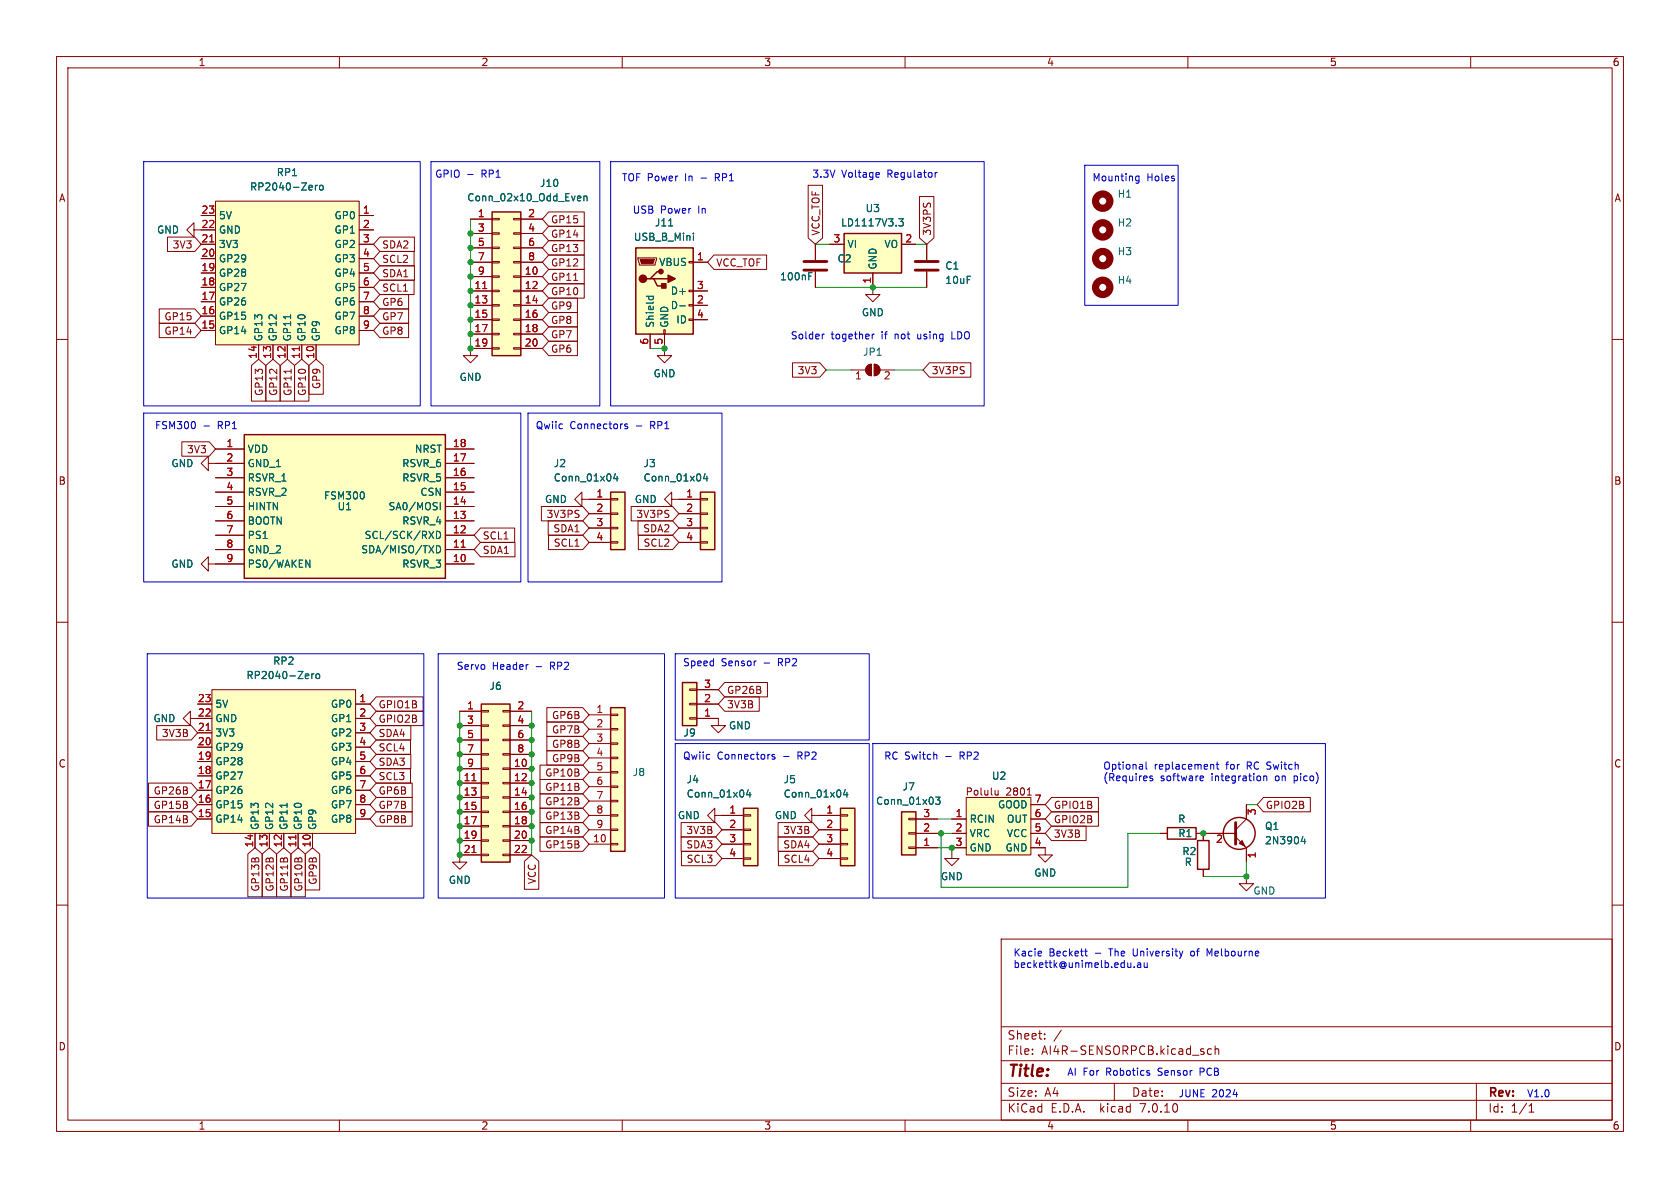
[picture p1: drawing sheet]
<svg xmlns="http://www.w3.org/2000/svg" width="297mm" height="210mm" viewBox="0 0 297 210" stroke-linecap="round" stroke-linejoin="round" font-family="sans-serif">
<g fill="none" stroke="#840000" stroke-width=".18">
<path d="M10 10h277v190h-277zM12 12h273v186h-273zM60 10v2M110 10v2M160 10v2M210 10v2M260 10v2M35.6 38.1h2.5M38.1 35.6h25.4v25.4h-25.4zM63.5 38.1h2.5M83.2 38.7h3.8M87 38.6h1.3v.3h-1.3z"/>
<path d="M90.8 38.6h1.3v.3h-1.3zM92.1 38.7h3.8M97 37.5h6.3v2.5h-6.3l-1.1-1.3zM142.9 32.8h2.5v9.3l-1.3 1.1-1.2-1.1zM162.6 34.7h2.5v7.4l-1.3 1.1-1.2-1.1zM10 60h2M28.2 54.6h6.2l1.2 1.3-1.2 1.3h-6.2zM28.2 57.1h6.2l1.2 1.3-1.2 1.3h-6.2zM29.6 41.9h4.8l1.2 1.3-1.2 1.3h-4.8zM34.3 40.6v-1.2l-1.3 1.2 1.3 1.3v-1.3h3.8M35.6 43.2h2.5M35.6 58.4h2.5"/>
<path d="M35.6 55.9h2.5M35.6 53.3h2.5M35.6 50.8h2.5M35.6 48.3h2.5M35.6 45.7h2.5M63.5 43.2h2.5M63.5 58.4h2.5M63.5 55.9h2.5M63.5 53.3h2.5M63.5 50.8h2.5M63.5 48.3h2.5M63.5 40.6h2.5"/>
<path d="M63.5 45.7h2.5M67.2 41.9h6.1v2.6h-6.1l-1.2-1.3zM67.2 44.4h6v2.6h-6l-1.2-1.3zM67.2 52.1h5v2.5h-5l-1.2-1.3zM67.2 47h6.1v2.5h-6.1l-1.2-1.2zM67.2 49.5h6v2.6h-6l-1.2-1.3zM67.2 57.1h5v2.6h-5l-1.2-1.3zM67.2 54.6h5v2.6h-5l-1.2-1.3zM83.2 46.4h3.8M83.2 54h3.8M83.2 51.4h3.8M83.2 56.5h3.8"/>
<path d="M83.2 48.9h3.8M83.2 59.1h3.8M83.2 41.3h3.8M83.2 43.8h3.8M87 58.9h1.3v.3h-1.3zM87 56.4h1.3v.2h-1.3zM87 53.8h1.3v.3h-1.3zM87 51.3h1.3v.3h-1.3zM87 48.8h1.3v.2h-1.3zM87 46.2h1.3v.3h-1.3zM87 43.7h1.3v.2h-1.3zM87 41.1h1.3v.3h-1.3z"/>
<path d="M90.8 58.9h1.3v.3h-1.3zM90.8 56.4h1.3v.2h-1.3zM90.8 53.8h1.3v.3h-1.3zM90.8 51.3h1.3v.3h-1.3zM90.8 48.8h1.3v.2h-1.3zM90.8 46.2h1.3v.3h-1.3zM90.8 43.7h1.3v.2h-1.3zM90.8 41.1h1.3v.3h-1.3zM92.1 46.4h3.8M92.1 54h3.8M92.1 51.4h3.8M92.1 56.5h3.8"/>
<path d="M92.1 48.9h3.8M92.1 59.1h3.8M92.1 41.3h3.8M92.1 43.8h3.8M97 55.2h5.1v2.6h-5.1l-1.1-1.3zM97 47.6h6.3v2.6h-6.3l-1.1-1.3zM97 50.2h6.3v2.5h-6.3l-1.1-1.3zM97 52.7h5.1v2.5h-5.1l-1.1-1.2zM97 57.8h5.1v2.5h-5.1l-1.1-1.2zM97 45.1h6.3v2.5h-6.3l-1.1-1.2zM97 40h6.3v2.5h-6.3l-1.1-1.2zM97 42.5h6.3v2.6h-6.3l-1.1-1.3z"/>
<path d="M101.4 49.6h.7M112.8 45.6h3.3v.2l-.3 1.1h-2.8zM114.9 59.1v2.5M117.3 58.3h.3v.8h-.3zM117.5 59.1v3.8h1.2l-1.2 1.2-1.3-1.2h1.3M121.8 56.4h.8v.2h-.8zM121.8 53.8h.8v.3h-.8zM121.8 51.3h.8v.3h-.8zM121.8 46.2h.8v.3h-.8zM122.6 46.4h2.5M122.6 54h2.5M122.6 51.4h2.5"/>
<path d="M122.6 56.5h2.5M126.2 45.1h9.3v2.5h-9.3l-1.1-1.2zM144.1 43.2v2.8M144.1 48v2.8M146.7 43.2h2.5M154.3 48.3v3.8h1.3l-1.3 1.2-1.3-1.2h1.3M159.4 43.2h2.5M163.8 43.2v2.8M163.8 48v2.8M285 60h2M32.1 78.1h4.9l1.1 1.3-1.1 1.2h-4.9zM38.1 79.4h5.1"/>
<path d="M44.4 64.6l1.3-1.1 1.3 1.1v6.3h-2.6zM45.7 61v2.5M47 64.6l1.3-1.1 1.2 1.1v6.3h-2.5zM48.3 61v2.5M49.5 64.6l1.3-1.1 1.3 1.1v6.3h-2.6zM50.8 61v2.5M51.5 65.3v.7M52.1 64.6l1.2-1.1 1.3 1.1v6.3h-2.5zM53.3 61v2.5M54.6 64.6l1.3-1.1 1.3 1.1v5.1h-2.6zM55.9 61v2.5M78.7 79.4h5.1"/>
<path d="M87 61.5h1.3v.2h-1.3zM87 61.6h-3.8v1.3h1.3l-1.3 1.2-1.3-1.2h1.3M90.8 61.5h1.3v.2h-1.3zM92.1 61.6h3.8M97 60.3h5.1v2.6h-5.1l-1.1-1.3zM140.1 64.1h4.8l1.1 1.3-1.1 1.3h-4.8zM150.5 65.4h2.5M153.4 64.7l.7-.3v2a1.02 1.02 0 0 1-1-.6 1.02 1.02 0 0 1 .3-1.1zM154.6 64.4a1.02 1.02 0 0 1 1 1 1.02 1.02 0 0 1-1 1zM155.6 65.4h2.5M164.3 64.1h7.3v2.6h-7.3l-1.1-1.3zM36.8 81.9v-1.3l-1.2 1.3 1.2 1.3v-1.3h6.4"/>
<path d="M36.8 99.7v-1.3l-1.2 1.3 1.2 1.3v-1.3h6.4M38.1 97.2h5.1M38.1 94.6h5.1M38.1 92.1h5.1M38.1 89.5h5.1M38.1 87h5.1M38.1 84.5h5.1M78.7 99.7h5.1M78.7 97.2h5.1M78.7 94.6h5.1M78.7 92.1h5.1M78.7 89.5h5.1"/>
<path d="M78.7 87h5.1M78.7 84.5h5.1M78.7 81.9h5.1M84.9 95.9h6.1v2.5h-6.1l-1.1-1.2zM84.9 93.3h6.1v2.6h-6.1l-1.1-1.3zM95.7 89.5h7.3l1.1 1.3-1.1 1.3h-7.3zM96.9 92.1h6.1l1.1 1.2-1.1 1.3h-6.1zM97 94.6h6l1.1 1.3-1.1 1.3h-6zM102.9 88.3v-1.3l-1.3 1.3 1.3 1.2v-1.2h5M104.1 90.8h3.8M104.1 93.3h3.8M104.1 95.9h3.8"/>
<path d="M107.9 95.8h1.3v.2h-1.3zM107.9 93.2h1.3v.3h-1.3zM107.9 90.7h1.3v.2h-1.3zM107.9 88.1h1.3v.3h-1.3zM111.6 89.5h7.3l1.1 1.3-1.1 1.3h-7.3zM112.8 92.1h6.1l1.1 1.2-1.1 1.3h-6.1zM112.9 94.6h6l1.1 1.3-1.1 1.3h-6zM118.7 88.3v-1.3l-1.2 1.3 1.2 1.2v-1.2h5.1M120 90.8h3.8M120 93.3h3.8M120 95.9h3.8M123.8 95.8h1.3v.2h-1.3z"/>
<path d="M123.8 93.2h1.3v.3h-1.3zM123.8 90.7h1.3v.2h-1.3zM123.8 88.1h1.3v.3h-1.3zM10 110h2M285 110h2M26.3 138.4h7.5l1.1 1.3-1.1 1.3h-7.5zM27.7 128.3h6.1l1.1 1.2-1.1 1.3h-6.1zM33.7 127v-1.3l-1.3 1.3 1.3 1.3v-1.3h3.8M34.9 124.5h2.6M34.9 139.7h2.6M34.9 137.2h2.6M34.9 134.6h2.6"/>
<path d="M34.9 132.1h2.6M34.9 129.5h2.6M37.5 121.9h25.4v25.4h-25.4zM62.9 124.5h2.5M62.9 139.7h2.5M62.9 137.2h2.5M62.9 134.6h2.5M62.9 127h2.5M62.9 132.1h2.5M62.9 129.5h2.5M66.5 135.9h6.1v2.5h-6.1l-1.1-1.2zM66.5 128.3h6.1v2.5h-6.1l-1.1-1.3z"/>
<path d="M66.5 133.3h6.1v2.6h-6.1l-1.1-1.3zM66.5 130.8h6.1v2.6h-6.1l-1.1-1.3zM66.5 125.7h8.3v2.6h-8.3l-1.1-1.3zM66.5 123.2h8.3v2.5h-8.3l-1.1-1.2zM66.5 138.4h6.4v2.6h-6.4l-1.1-1.3zM81.3 125.7h3.8M81.3 135.9h3.8M81.3 138.4h3.8M81.3 128.3h3.8M81.3 130.8h3.8M81.3 133.4h3.8M85.1 138.3h1.3v.3h-1.3z"/>
<path d="M85.1 135.8h1.3v.2h-1.3zM85.1 133.2h1.3v.3h-1.3zM85.1 130.7h1.3v.2h-1.3zM85.1 128.1h1.3v.3h-1.3zM85.1 125.6h1.3v.3h-1.3zM88.9 138.3h1.3v.3h-1.3zM88.9 135.8h1.3v.2h-1.3zM88.9 133.2h1.3v.3h-1.3zM88.9 130.7h1.3v.2h-1.3zM88.9 128.1h1.3v.3h-1.3zM88.9 125.6h1.3v.3h-1.3zM90.2 125.7h3.8"/>
<path d="M90.2 135.9h3.8M90.2 138.4h3.8M90.2 128.3h3.8M90.2 130.8h3.8M90.2 133.4h3.8M95.5 137.8h7.5l1.1 1.3-1.1 1.2h-7.5zM95.5 135.3h7.5l1.1 1.2-1.1 1.3h-7.5zM96.7 127.6h6.3l1.1 1.3-1.1 1.3h-6.3zM96.7 125.1h6.3l1.1 1.3-1.1 1.2h-6.3zM96.7 130.2h6.3l1.1 1.2-1.1 1.3h-6.3zM96.7 132.7h6.3l1.1 1.3-1.1 1.3h-6.3zM104.1 126.4h3.8"/>
<path d="M104.1 128.9h3.8M104.1 131.4h3.8M104.1 134h3.8M104.1 136.5h3.8M104.1 139.1h3.8M107.9 138.9h1.3v.3h-1.3zM107.9 136.4h1.3v.3h-1.3zM107.9 133.9h1.3v.2h-1.3zM107.9 131.3h1.3v.3h-1.3zM107.9 128.8h1.3v.2h-1.3zM107.9 126.2h1.3v.3h-1.3zM121.9 121.8h1.3v.2h-1.3z"/>
<path d="M121.9 124.3h1.3v.3h-1.3zM121.9 126.9h1.3v.2h-1.3zM123.2 127h3.8v1.3h1.3l-1.3 1.2-1.3-1.2h1.3M123.2 124.5h3.8M123.2 121.9h3.8M128.1 120.6h7.6v2.6h-7.6l-1.1-1.3zM128.1 123.2h6.1v2.5h-6.1l-1.1-1.2zM175.9 139.7l.1 .8 .3 .1 .2-.2M176.5 139.7v.9M181.6 139.6l.4-.3v1.3M10 160h2M26.3 141h7.5l1.1 1.2-1.1 1.3h-7.5z"/>
<path d="M26.3 143.5h7.5l1.1 1.3-1.1 1.3h-7.5zM34.9 144.8h2.6M34.9 142.2h2.6M43.8 151l1.3-1.1 1.3 1.1v7.5h-2.6zM45.1 147.3v2.6M46.4 151l1.2-1.1 1.3 1.1v7.5h-2.5zM47.6 147.3v2.6M48.9 151l1.3-1.1 1.2 1.1v7.5h-2.5zM50.2 147.3v2.6M51.4 151l1.3-1.1 1.3 1.1v7.5h-2.6zM52.7 147.3v2.6M54 151l1.2-1.1 1.3 1.1v6.3h-2.5z"/>
<path d="M55.2 147.3v2.6M62.9 144.8h2.5M62.9 142.2h2.5M66.5 141h6.4v2.5h-6.4l-1.1-1.3zM66.5 143.5h6.4v2.6h-6.4l-1.1-1.3zM81.3 141h3.8M81.3 143.5h3.8M81.3 146.1h3.8M81.3 148.6h3.8M85.1 151h1.3v.3h-1.3zM85.1 148.5h1.3v.2h-1.3zM85.1 145.9h1.3v.3h-1.3z"/>
<path d="M85.1 143.4h1.3v.2h-1.3zM85.1 140.8h1.3v.3h-1.3zM85.1 151.1h-3.8v1.3h1.2l-1.2 1.3-1.3-1.3h1.3M88.9 151h1.3v.3h-1.3zM88.9 148.5h1.3v.2h-1.3zM88.9 145.9h1.3v.3h-1.3zM88.9 143.4h1.3v.2h-1.3zM88.9 140.8h1.3v.3h-1.3zM90.2 141h3.8M90.2 143.5h3.8M90.2 146.1h3.8M90.2 148.6h3.8"/>
<path d="M90.2 151.1h3.8M92.7 152.2l1.3-1.1 1.3 1.1v5h-2.6zM95.5 140.3h7.5l1.1 1.3-1.1 1.3h-7.5zM95.5 148h7.5l1.1 1.2-1.1 1.3h-7.5zM95.5 145.4h7.5l1.1 1.3-1.1 1.3h-7.5zM95.5 142.9h7.5l1.1 1.2-1.1 1.3h-7.5zM104.1 149.2h3.8M104.1 141.6h3.8M104.1 144.1h3.8M104.1 146.7h3.8M107.9 149.1h1.3v.3h-1.3zM107.9 146.6h1.3v.2h-1.3z"/>
<path d="M107.9 144h1.3v.3h-1.3zM107.9 141.5h1.3v.2h-1.3zM120.4 145.4h6.1l1.1 1.3-1.1 1.3h-6.1zM120.4 148h6.1l1.1 1.2-1.1 1.3h-6.1zM120.5 150.5h6l1.1 1.3-1.1 1.2h-6zM126.4 144.1v-1.2l-1.3 1.2 1.3 1.3v-1.3h5M127.6 149.2h3.8M127.6 146.7h3.8M127.6 151.8h3.8M131.4 151.6h1.3v.3h-1.3zM131.4 149.1h1.3v.3h-1.3zM131.4 146.6h1.3v.2h-1.3z"/>
<path d="M131.4 144h1.3v.3h-1.3zM137.6 148h6.1l1.1 1.2-1.1 1.3h-6.1zM137.6 145.4h6.1l1.1 1.3-1.1 1.3h-6.1zM137.6 150.5h6.1l1.1 1.3-1.1 1.2h-6.1zM143.5 144.1v-1.2l-1.3 1.2 1.3 1.3v-1.3h5.1M144.8 149.2h3.8M144.8 146.7h3.8M144.8 151.8h3.8M148.6 151.6h1.3v.3h-1.3zM148.6 149.1h1.3v.3h-1.3zM148.6 146.6h1.3v.2h-1.3zM148.6 144h1.3v.3h-1.3z"/>
<path d="M160.7 144.7h1.2v.2h-1.2zM160.7 147.2h1.2v.2h-1.2zM160.7 149.7h1.2v.3h-1.2zM161.9 144.8h3.8M161.9 147.3h3.8M161.9 149.9h3.8M168.3 150.5v1.3h1.2l-1.2 1.2-1.3-1.2h1.3M168.3 144.8h2.5M168.3 147.3h2.5M168.3 149.9h2.5M170.8 141h11.4v10.1h-11.4zM181.6 140.6h.7"/>
<path d="M182.2 149.9h2.6v1.2h1.3l-1.3 1.3-1.3-1.3h1.3M182.2 144.8h2.6M182.2 142.2h2.6M182.2 147.3h2.6M185.9 143.5h8.3v2.6h-8.3l-1.1-1.3zM185.9 141h8.3v2.5h-8.3l-1.1-1.3zM185.9 146h6.1v2.6h-6.1l-1.1-1.3zM205.1 147.3h1.3M211.5 147.3h6.9M212.7 147.3v1.3M212.7 153.7v1.2M218.4 148l1.9 1.9v2.5"/>
<path d="M220.3 154.9v1.3h1.3l-1.3 1.3-1.2-1.3h1.2M220.3 142.2v2.6l-1.9 1.9M223.4 141h8.3v2.5h-8.3l-1.2-1.3zM285 160h2M177 166h108v32h-108zM60 198v2M110 198v2M160 198v2M177 194.5h108M177 191.5h108M177 187.5h108M177 181.5h108"/>
<path d="M182.5 186.3v.1M182.5 185.5v.1M184.7 183.6v.1M184.7 182.8v.1M187.6 182.1l-1.3 2M197 191.5v3M210 198v2M214.2 185.5l-.5-.1-.2 .3v.4l.1 .2h.6M214.8 185.5l.2-.1 .4 .1 .1 .9M214.8 184.9v1.5M260 198v2M261 191.5v6.5"/>
<path d="M270.3 196.6h.9M270.3 195.5l.4-.4v1.5"/>
</g>
<g fill="none" stroke="#840000" stroke-width=".25">
<path d="M87 37.5h5.1v25.4h-5.1zM112.4 43.8h10.2v15.3h-10.2zM114.9 49.3h.7l.6 1.2h1.3M115.6 49.3h2.5M116.8 48h-.6l-1.3 1.3h-.6M149.2 41.3h10.2v7h-10.2zM43.2 76.8h35.5v25.4h-35.5zM107.9 87h2.6v10.2h-2.6zM123.8 87h2.6v10.2h-2.6zM85.1 124.5h5.1v27.9h-5.1zM107.9 125.1h2.6v25.4h-2.6zM120.6 120.7h2.6v7.6h-2.6z"/>
<path d="M131.4 142.9h2.6v10.1h-2.6zM148.6 142.9h2.5v10.1h-2.5zM159.4 143.5h2.5v7.6h-2.5zM206.4 146.3h5.1v2h-5.1zM211.7 148.6h2v5.1h-2z"/>
<circle cx="219.1" cy="147.3" r="2.82"/>
</g>
<g fill="#ffffc2" stroke="#ffffc2" stroke-width=".18">
<path d="M123.8 87h2.6v10.2h-2.6z"/>
<path d="M107.9 87h2.6v10.2h-2.6z"/>
<path d="M37.5 121.9h25.4v25.4h-25.4z"/>
<path d="M107.9 125.1h2.6v25.4h-2.6z"/>
<path d="M120.6 120.7h2.6v7.6h-2.6z"/>
<path d="M85.1 124.5h5.1v27.9h-5.1z"/>
<path d="M148.6 142.9h2.5v10.1h-2.5z"/>
<path d="M131.4 142.9h2.6v10.1h-2.6z"/>
<path d="M149.2 41.3h10.2v7h-10.2z"/>
<path d="M159.4 143.5h2.5v7.6h-2.5z"/>
<path d="M170.8 141h11.4v10.1h-11.4z"/>
<path d="M38.1 35.6h25.4v25.4h-25.4z"/>
<path d="M43.2 76.8h35.5v25.4h-35.5z"/>
<path d="M112.4 43.8h10.2v15.3h-10.2z"/>
<path d="M87 37.5h5.1v25.4h-5.1z"/>
</g>
<g fill="none" stroke="#006464" stroke-width=".18">
<path d="M55.8 32.8v.8M56.1 32.8l-.3 .2M56.5 32.9l.2-.1 .4 .1v.5l-.1 .1-.3 .1-.2-.1zM102.3 34.7h.3l.1 .3-.6 .1M102.6 35.4l-.3 .1M103.2 34.8l.2-.1h.3l.1 .8M103.2 34.7v.8M118.2 39.9h.7M158.9 38.7h.8l-.4 .5 .3 .1v.5l-.2 .1h-.4M51.4 55.6v.8M114.2 52.4h1.3M114.7 52.4v.3"/>
<path d="M115.5 52.4v.3M120.2 54.1h.9M122.6 41.2v.1M122.6 41.6v.9M143 48.8h.4M143 48.2h.6M54.1 99l.7 1.3v-1.3M64.3 87.2v.8M77.2 93.9a.64 .64 0 0 1 .7 .7 .64 .64 0 0 1-.7 .6zM77.2 96.5a.64 .64 0 0 1 .7 .6 .64 .64 0 0 1-.7 .6zM77.8 88.8v1.3M108.8 83.7l-.3 .9h.8"/>
<path d="M109.1 84.2v.8M124.7 83.7l-.3 .9h.7M125 84.2v.8M55.1 119.1v.9M55.5 119.1l-.4 .3M55.9 119.2l.2-.1 .4 .1v.5l-.1 .2-.3 .1-.2-.2zM132.3 139.6l-.3 .9h.8M149.4 139.6l-.3 .9h.8M50.7 142v.7M132.6 140.1v.8M149.7 140.1v.8M165.4 140.9h.8l-.4 .5 .3 .1v.6l-.2 .1-.5-.1"/>
<path d="M230.3 147.8l-.3 .9h.8M230.6 148.3v.9"/>
</g>
<path d="M37.1 42.8h.7M85.3 51h.8M52.9 61.3v.7M81.5 96.7h.7M36.4 129.1h.8M83.4 138h.8M52.3 147.6v.7M83.4 150.7h.8" fill="none" stroke="#a90000" stroke-width=".18"/>
<g fill="#840000" stroke="#840000" stroke-width=".18">
<path d="M153.4 64.7l.7-.3v2a1.02 1.02 0 0 1-1-.6 1.02 1.02 0 0 1 .3-1.1z"/>
<path d="M154.6 64.4a1.02 1.02 0 0 1 1 1 1.02 1.02 0 0 1-1 1z"/>
<path d="M219.1 149.1l.5-.5 .5 1z"/>
<path d="M113.2 45.8h2.5l-.3 .8h-2z"/>
</g>
<path d="M142.1 47.8h4.1M142.1 46.2h4.1M161.8 47.8h4.1M161.8 46.2h4.1M218.4 145.4v3.8" fill="none" stroke="#840000" stroke-width=".51"/>
<g fill="none" stroke="#840000" stroke-width="1.3">
<circle cx="194.9" cy="35.6" r="1.27"/>
<circle cx="194.9" cy="40.6" r="1.27"/>
<circle cx="194.9" cy="50.8" r="1.27"/>
<circle cx="194.9" cy="45.7" r="1.27"/>
</g>
<g fill="#840000" stroke="#840000" stroke-width=".25">
<path d="M118.1 48.6l1.3 .7-1.3 .6z"/>
<path d="M117 50.2h.7v.7h-.7z"/>
<circle cx="113.7" cy="49.3" r=".63"/>
<circle cx="116.8" cy="48" r=".38"/>
</g>
<g fill="none" stroke="#0000c2" stroke-width=".18">
<path d="M25.4 28.6h48.9v43.2h-48.9zM76.2 28.6h29.8v43.2h-29.8zM82.7 30.9h.9M107.9 28.6h66.1v43.2h-66.1zM155.3 30.5l.2 .3-.6 .1M155.4 31.3h-.1M165.3 30.5v.8M165.7 30.5l-.4 .2M191.8 29.2h16.5v24.8h-16.5zM200.8 31.9l.2 .1 .4-.1M201.4 31.1v1.1l-.3 .2-.3-.1M201.4 31.2l-.4-.1-.2 .1"/>
<path d="M145.7 59.1l-.3 .1M154.2 59.1v.8M154.6 59.1l-.4 .2M168.3 58.6v1.3h.6M25.4 73h66.7v29.9h-66.7zM34.5 74.8v.7M36.1 75.3h.9M93.3 73h34.3v29.9h-34.3zM110.9 75l-.3-.1-.2 .2 .1 .2 .4 .1v.3h-.5M26 115.6h48.9v43.2h-48.9zM77.5 115.6h40v43.2h-40zM119.4 115.6h34.3v15.2h-34.3z"/>
<path d="M119.4 131.4h34.3v27.4h-34.3zM137 133.4h-.3l-.2 .1v.2l.5 .1v.3h-.5M154.3 131.4h80v27.4h-80zM202.6 134.7v1.1l.2 .2M203.8 137.2h-.3l-.2 .2v.1l.5 .2v.3h-.5M212.3 137.2h.4l.1 .3-.6 .1M212.7 138h-.4M214.2 135.1l.4 .2v.7M215 135.1h.5M215.2 134.7v1.1l.3 .2M223.4 137.3l.2-.1h.3l.1 .8M223.4 137.2v.8"/>
<path d="M183.9 168.1l.2 .3-.6 .2M184.1 168.9l-.2 .1M191.7 168.1h.5M191.9 167.7v1.1l.3 .2M200.5 170.9v.1M201.1 170.3h.5l.1 .7M201.7 170.5l-.5 .1-.1 .1 .1 .3h.5M202.3 170.2v.8h.3l.2-.1M202.8 170.2v.8M210.6 168.2l-.1 .2 .1 .5M213.8 168.6l-.4-.9v1.3M203.1 189.7l.2 .1-.2 .3"/>
<path d="M203.1 189.2l.1 .1M218 193.5h.8"/>
</g>
<g fill="none" stroke="#009600" stroke-width=".18">
<path d="M83.2 38.7v22.9M144.1 43.2h2.6M144.1 50.8h19.7M161.9 43.2h1.9M114.9 61.6h2.6M146 65.4h4.5M158.1 65.4h5.1M81.3 125.7v25.4M94 125.7v25.4M165.7 144.8h2.6M165.7 147.3h2.6M165.7 149.9h2.6v.6"/>
<path d="M166.4 147.3v9.5h33v-9.5h5.7M220.3 142.2h1.9M220.3 152.4v2.5h-7.6"/>
</g>
<g fill="#009600" stroke="#009600" stroke-width=".18">
<circle cx="81.3" cy="151.1" r=".46"/>
<circle cx="81.3" cy="146.1" r=".46"/>
<circle cx="81.3" cy="138.4" r=".46"/>
<circle cx="81.3" cy="141" r=".46"/>
<circle cx="83.2" cy="51.4" r=".46"/>
<circle cx="83.2" cy="54" r=".46"/>
<circle cx="83.2" cy="43.8" r=".46"/>
<circle cx="83.2" cy="41.3" r=".46"/>
<circle cx="117.5" cy="61.6" r=".46"/>
<circle cx="83.2" cy="48.9" r=".46"/>
<circle cx="83.2" cy="46.4" r=".46"/>
<circle cx="220.3" cy="154.9" r=".46"/>
<circle cx="94" cy="143.5" r=".46"/>
<circle cx="94" cy="148.6" r=".46"/>
<circle cx="94" cy="146.1" r=".46"/>
<circle cx="94" cy="138.4" r=".46"/>
<circle cx="168.3" cy="149.9" r=".46"/>
<circle cx="212.7" cy="147.3" r=".46"/>
<circle cx="166.4" cy="147.3" r=".46"/>
<circle cx="154.3" cy="50.8" r=".46"/>
<circle cx="94" cy="133.4" r=".46"/>
<circle cx="94" cy="130.8" r=".46"/>
<circle cx="94" cy="128.3" r=".46"/>
<circle cx="81.3" cy="143.5" r=".46"/>
<circle cx="81.3" cy="148.6" r=".46"/>
<circle cx="81.3" cy="135.9" r=".46"/>
<circle cx="94" cy="141" r=".46"/>
<circle cx="94" cy="135.9" r=".46"/>
<circle cx="81.3" cy="133.4" r=".46"/>
<circle cx="81.3" cy="128.3" r=".46"/>
<circle cx="81.3" cy="130.8" r=".46"/>
<circle cx="83.2" cy="59.1" r=".46"/>
<circle cx="83.2" cy="56.5" r=".46"/>
<circle cx="83.2" cy="61.6" r=".46"/>
</g>
<text font-size="2.8" fill="#840000" x="178" y="190.9">Title:</text>
<g font-size="2.1" fill="#840000">
<text x="178" y="184">Sheet:</text>
<text x="178" y="186.7">File:</text>
<text x="184.1" y="186.7">AI4R-SENSORPCB.kicad_sch</text>
<text x="178" y="196.9">KiCad</text>
<text x="178" y="194.1">Size:</text>
<text x="184.7" y="194.1">A4</text>
<text x="185.7" y="196.9">E.D.A.</text>
<text x="194.6" y="196.9">kicad</text>
<text x="200" y="194.1">Date:</text>
<text x="201.8" y="196.9">7.0.10</text>
<text x="263" y="194.3">Rev:</text>
<text x="263" y="196.9">Id:</text>
<text x="267.1" y="196.9">1/1</text>
</g>
<g font-size="1.8" fill="#840000">
<text x="35" y="11.9">1</text>
<text x="85" y="11.9">2</text>
<text x="135" y="11.9">3</text>
<text x="185" y="11.9">4</text>
<text x="235" y="11.9">5</text>
<text x="285" y="11.9">6</text>
<text x="10.3" y="35.9">A</text>
<text x="285.3" y="35.9">A</text>
<text x="97.3" y="39.7">GP15</text>
<text x="145.1" y="41.8" transform="rotate(-90 145.1 41.8)">VCC_TOF</text>
<text x="164.8" y="41.8" transform="rotate(-90 164.8 41.8)">3V3PS</text>
<text x="30.4" y="44.1">3V3</text>
<text x="67.5" y="44.1">SDA2</text>
<text x="67.5" y="46.7">SCL2</text>
<text x="97.3" y="47.3">GP12</text>
<text x="97.3" y="42.2">GP14</text>
<text x="97.3" y="44.8">GP13</text>
<text x="126.5" y="47.3">VCC_TOF</text>
<text x="67.5" y="49.2">SDA1</text>
<text x="67.5" y="51.8">SCL1</text>
<text x="97.3" y="49.8">GP11</text>
<text x="97.3" y="52.4">GP10</text>
<text x="29" y="56.8">GP15</text>
<text x="29" y="59.4">GP14</text>
<text x="67.5" y="54.3">GP6</text>
<text x="67.5" y="59.4">GP8</text>
<text x="67.5" y="56.8">GP7</text>
<text x="97.3" y="57.5">GP8</text>
<text x="97.3" y="54.9">GP9</text>
<text x="97.3" y="62.5">GP6</text>
<text x="97.3" y="60">GP7</text>
<text x="46.7" y="70.1" transform="rotate(-90 46.7 70.1)">GP13</text>
<text x="49.2" y="70.1" transform="rotate(-90 49.2 70.1)">GP12</text>
<text x="51.8" y="70.1" transform="rotate(-90 51.8 70.1)">GP11</text>
<text x="54.3" y="70.1" transform="rotate(-90 54.3 70.1)">GP10</text>
<text x="56.8" y="68.9" transform="rotate(-90 56.8 68.9)">GP9</text>
<text x="140.9" y="66.4">3V3</text>
<text x="164.6" y="66.4">3V3PS</text>
<text x="33" y="80.3">3V3</text>
<text x="10.3" y="85.9">B</text>
<text x="285.3" y="85.9">B</text>
<text x="85.2" y="95.6">SCL1</text>
<text x="96.5" y="91.8">3V3PS</text>
<text x="97.7" y="94.3">SDA1</text>
<text x="112.4" y="91.8">3V3PS</text>
<text x="113.6" y="94.3">SDA2</text>
<text x="85.2" y="98.1">SDA1</text>
<text x="97.8" y="96.8">SCL1</text>
<text x="113.7" y="96.8">SCL2</text>
<text x="66.8" y="125.4">GPIO1B</text>
<text x="128.4" y="122.9">GP26B</text>
<text x="128.4" y="125.4">3V3B</text>
<text x="28.5" y="130.5">3V3B</text>
<text x="66.8" y="130.5">SDA4</text>
<text x="66.8" y="128">GPIO2B</text>
<text x="97.5" y="129.9">GP7B</text>
<text x="97.5" y="127.3">GP6B</text>
<text x="10.3" y="135.9">C</text>
<text x="66.8" y="135.6">SDA3</text>
<text x="66.8" y="133">SCL4</text>
<text x="96.3" y="137.5">GP10B</text>
<text x="97.5" y="132.4">GP8B</text>
<text x="97.5" y="134.9">GP9B</text>
<text x="285.3" y="135.9">C</text>
<text x="27.1" y="140.7">GP26B</text>
<text x="27.1" y="143.2">GP15B</text>
<text x="66.8" y="138.1">SCL3</text>
<text x="66.8" y="143.2">GP7B</text>
<text x="66.8" y="140.7">GP6B</text>
<text x="96.3" y="142.6">GP12B</text>
<text x="96.3" y="140">GP11B</text>
<text x="170.1" y="140.8">Polulu</text>
<text x="177.3" y="140.8">2801</text>
<text x="186.2" y="143.2">GPIO1B</text>
<text x="223.7" y="143.2">GPIO2B</text>
<text x="27.1" y="145.7">GP14B</text>
<text x="66.8" y="145.7">GP8B</text>
<text x="96.3" y="147.6">GP14B</text>
<text x="96.3" y="145.1">GP13B</text>
<text x="121.2" y="147.6">3V3B</text>
<text x="138.4" y="147.6">3V3B</text>
<text x="186.2" y="145.7">GPIO2B</text>
<text x="186.2" y="148.3">3V3B</text>
<text x="96.3" y="150.2">GP15B</text>
<text x="121.2" y="150.2">SDA3</text>
<text x="121.3" y="152.7">SCL3</text>
<text x="138.4" y="150.2">SDA4</text>
<text x="138.4" y="152.7">SCL4</text>
<text x="46" y="157.7" transform="rotate(-90 46 157.7)">GP13B</text>
<text x="48.6" y="157.7" transform="rotate(-90 48.6 157.7)">GP12B</text>
<text x="51.1" y="157.7" transform="rotate(-90 51.1 157.7)">GP11B</text>
<text x="53.7" y="157.7" transform="rotate(-90 53.7 157.7)">GP10B</text>
<text x="56.2" y="156.5" transform="rotate(-90 56.2 156.5)">GP9B</text>
<text x="94.9" y="156.4" transform="rotate(-90 94.9 156.4)">VCC</text>
<text x="10.3" y="185.9">D</text>
<text x="285.3" y="185.9">D</text>
<text x="35" y="199.9">1</text>
<text x="85" y="199.9">2</text>
<text x="135" y="199.9">3</text>
<text x="185" y="199.9">4</text>
<text x="235" y="199.9">5</text>
<text x="285" y="199.9">6</text>
</g>
<g font-size="1.8" fill="#006464">
<text x="44.1" y="33.9">RP2040-Zero</text>
<text x="48.8" y="31.3">RP1</text>
<text x="82.5" y="35.8">Conn_02x10_Odd_Even</text>
<text x="95.4" y="33.2">J10</text>
<text x="197.5" y="35.2">H1</text>
<text x="27.7" y="41.5">GND</text>
<text x="38.6" y="41.5">GND</text>
<text x="38.6" y="39">5V</text>
<text x="59" y="39">GP0</text>
<text x="59" y="41.5">GP1</text>
<text x="115.7" y="40.2">J11</text>
<text x="148.6" y="40.2">LD1117V3.3</text>
<text x="152.9" y="37.7">U3</text>
<text x="197.5" y="40.2">H2</text>
<text x="38.6" y="46.6">GP29</text>
<text x="38.6" y="44">3V3</text>
<text x="59" y="44">GP2</text>
<text x="59" y="46.6">GP3</text>
<text x="112" y="42.8">USB_B_Mini</text>
<text x="116.4" y="47.2">VBUS</text>
<text x="148" y="46.6">C2</text>
<text x="149.7" y="44">VI</text>
<text x="155.2" y="47.8" transform="rotate(-90 155.2 47.8)">GND</text>
<text x="156.3" y="44">VO</text>
<text x="167" y="47.9">C1</text>
<text x="197.5" y="45.3">H3</text>
<text x="38.6" y="51.7">GP27</text>
<text x="38.6" y="49.1">GP28</text>
<text x="59" y="49.1">GP4</text>
<text x="59" y="51.7">GP5</text>
<text x="118.5" y="52.3">D+</text>
<text x="137.8" y="49.8">100nF</text>
<text x="167" y="50.4">10uF</text>
<text x="197.5" y="50.4">H4</text>
<text x="38.6" y="59.3">GP14</text>
<text x="38.6" y="56.7">GP15</text>
<text x="38.6" y="54.2">GP26</text>
<text x="59" y="54.2">GP6</text>
<text x="59" y="56.7">GP7</text>
<text x="59" y="59.3">GP8</text>
<text x="115.8" y="58" transform="rotate(-90 115.8 58)">Shield</text>
<text x="118.3" y="58" transform="rotate(-90 118.3 58)">GND</text>
<text x="118.5" y="54.8">D-</text>
<text x="119.5" y="57.4">ID</text>
<text x="152.3" y="56.1">GND</text>
<text x="46.6" y="60.5" transform="rotate(-90 46.6 60.5)">GP13</text>
<text x="49.1" y="60.5" transform="rotate(-90 49.1 60.5)">GP12</text>
<text x="51.7" y="60.5" transform="rotate(-90 51.7 60.5)">GP11</text>
<text x="54.2" y="60.5" transform="rotate(-90 54.2 60.5)">GP10</text>
<text x="56.7" y="60.5" transform="rotate(-90 56.7 60.5)">GP9</text>
<text x="152.5" y="63.1">JP1</text>
<text x="81.1" y="67.5">GND</text>
<text x="115.4" y="66.9">GND</text>
<text x="30.2" y="82.8">GND</text>
<text x="43.7" y="80.2">VDD</text>
<text x="43.7" y="82.8">GND_1</text>
<text x="71" y="82.8">RSVR_6</text>
<text x="73.3" y="80.2">NRST</text>
<text x="97.8" y="82.8">J2</text>
<text x="113.7" y="82.8">J3</text>
<text x="43.7" y="85.3">RSVR_1</text>
<text x="43.7" y="87.9">RSVR_2</text>
<text x="57.2" y="88.5">FSM300</text>
<text x="71" y="85.3">RSVR_5</text>
<text x="74.2" y="87.9">CSN</text>
<text x="96.2" y="89.1">GND</text>
<text x="97.8" y="85.3">Conn_01x04</text>
<text x="112.1" y="89.1">GND</text>
<text x="113.7" y="85.3">Conn_01x04</text>
<text x="43.7" y="90.4">HINTN</text>
<text x="43.7" y="92.9">BOOTN</text>
<text x="43.7" y="95.5">PS1</text>
<text x="59.6" y="90.4">U1</text>
<text x="64.4" y="95.5">SCL/SCK/RXD</text>
<text x="68.6" y="90.4">SA0/MOSI</text>
<text x="71" y="92.9">RSVR_4</text>
<text x="30.2" y="100.6">GND</text>
<text x="43.7" y="98">GND_2</text>
<text x="43.7" y="100.6">PS0/WAKEN</text>
<text x="63.8" y="98">SDA/MISO/TXD</text>
<text x="71" y="100.6">RSVR_3</text>
<text x="48.2" y="117.7">RP2</text>
<text x="38" y="125.3">5V</text>
<text x="43.5" y="120.2">RP2040-Zero</text>
<text x="58.4" y="125.3">GP0</text>
<text x="86.4" y="122.1">J6</text>
<text x="27" y="127.9">GND</text>
<text x="38" y="130.4">3V3</text>
<text x="38" y="127.9">GND</text>
<text x="58.4" y="127.9">GP1</text>
<text x="58.4" y="130.4">GP2</text>
<text x="120.7" y="130.4">J9</text>
<text x="128.8" y="129.1">GND</text>
<text x="38" y="135.5">GP28</text>
<text x="38" y="132.9">GP29</text>
<text x="58.4" y="132.9">GP3</text>
<text x="58.4" y="135.5">GP4</text>
<text x="111.8" y="137.4">J8</text>
<text x="38" y="143.1">GP15</text>
<text x="38" y="140.6">GP26</text>
<text x="38" y="138">GP27</text>
<text x="58.4" y="138">GP5</text>
<text x="58.4" y="140.6">GP6</text>
<text x="58.4" y="143.1">GP7</text>
<text x="121.3" y="138.7">J4</text>
<text x="121.3" y="141.2">Conn_01x04</text>
<text x="138.4" y="138.7">J5</text>
<text x="138.4" y="141.2">Conn_01x04</text>
<text x="154.8" y="142.5">Conn_01x03</text>
<text x="159.5" y="139.9">J7</text>
<text x="175.3" y="138">U2</text>
<text x="176.3" y="143.1">GOOD</text>
<text x="38" y="145.6">GP14</text>
<text x="45.9" y="146.8" transform="rotate(-90 45.9 146.8)">GP13</text>
<text x="48.5" y="146.8" transform="rotate(-90 48.5 146.8)">GP12</text>
<text x="51" y="146.8" transform="rotate(-90 51 146.8)">GP11</text>
<text x="53.6" y="146.8" transform="rotate(-90 53.6 146.8)">GP10</text>
<text x="56.1" y="146.8" transform="rotate(-90 56.1 146.8)">GP9</text>
<text x="58.4" y="145.6">GP8</text>
<text x="119.7" y="145">GND</text>
<text x="136.9" y="145">GND</text>
<text x="171.3" y="145.6">RCIN</text>
<text x="171.3" y="148.2">VRC</text>
<text x="177.9" y="148.2">VCC</text>
<text x="177.9" y="145.6">OUT</text>
<text x="208.2" y="145.6">R</text>
<text x="208.2" y="148.2">R1</text>
<text x="223.5" y="146.9">Q1</text>
<text x="223.5" y="149.5">2N3904</text>
<text x="166.2" y="155.8">GND</text>
<text x="171.3" y="150.7">GND</text>
<text x="177.7" y="150.7">GND</text>
<text x="182.7" y="155.2">GND</text>
<text x="208.9" y="151.4">R2</text>
<text x="209.3" y="153.3">R</text>
<text x="79.2" y="156.4">GND</text>
<text x="221.5" y="158.3">GND</text>
</g>
<g font-size="1.8" fill="#0000c2">
<text x="76.8" y="31.5">GPIO -</text>
<text x="85.2" y="31.5">RP1</text>
<text x="109.9" y="32.1">TOF Power</text>
<text x="121.2" y="32.1">In</text>
<text x="124.1" y="32.1">-</text>
<text x="126.9" y="32.1">RP1</text>
<text x="143.5" y="31.5">3.3V</text>
<text x="148.8" y="31.5">Voltage</text>
<text x="157" y="31.5">Regulator</text>
<text x="193" y="32.1">Mounting</text>
<text x="202.7" y="32.1">Holes</text>
<text x="111.8" y="37.9">USB</text>
<text x="116.7" y="37.9">Power</text>
<text x="123.5" y="37.9">In</text>
<text x="139.7" y="60.1">Solder</text>
<text x="146.9" y="60.1">together</text>
<text x="156" y="60.1">if</text>
<text x="158.5" y="60.1">not</text>
<text x="162.6" y="60.1">using</text>
<text x="168.9" y="60.1">LDO</text>
<text x="27.3" y="76">FSM300</text>
<text x="38.6" y="76">RP1</text>
<text x="94.6" y="76">Qwiic</text>
<text x="100.7" y="76">Connectors</text>
<text x="112.5" y="76">-</text>
<text x="115.2" y="76">RP1</text>
<text x="80.6" y="118.5">Servo</text>
<text x="87" y="118.5">Header</text>
<text x="94.8" y="118.5">-</text>
<text x="97.5" y="118.5">RP2</text>
<text x="120.6" y="117.9">Speed</text>
<text x="127.5" y="117.9">Sensor</text>
<text x="135.1" y="117.9">-</text>
<text x="137.8" y="117.9">RP2</text>
<text x="120.6" y="134.4">Qwiic</text>
<text x="126.8" y="134.4">Connectors</text>
<text x="138.5" y="134.4">-</text>
<text x="141.3" y="134.4">RP2</text>
<text x="156.2" y="134.4">RC Switch</text>
<text x="167.2" y="134.4">-</text>
<text x="169.9" y="134.4">RP2</text>
<text x="194.9" y="136.1">Optional</text>
<text x="204" y="136.1">replacement</text>
<text x="216.9" y="136.1">for</text>
<text x="220.7" y="136.1">RC Switch</text>
<text x="194.9" y="138.2">(Requires</text>
<text x="205.1" y="138.2">software</text>
<text x="214.3" y="138.2">integration</text>
<text x="225.7" y="138.2">on</text>
<text x="229.2" y="138.2">pico)</text>
<text x="179.1" y="169.2">Kacie</text>
<text x="179.1" y="171.2">beckettk@unimelb.edu.au</text>
<text x="185.4" y="169.2">Beckett</text>
<text x="193.6" y="169.2">-</text>
<text x="196.4" y="169.2">The</text>
<text x="200.7" y="169.2">University</text>
<text x="211.2" y="169.2">of</text>
<text x="214.2" y="169.2">Melbourne</text>
<text x="188.6" y="190.2">AI For</text>
<text x="195.7" y="190.2">Robotics</text>
<text x="205" y="190.2">Sensor</text>
<text x="212.6" y="190.2">PCB</text>
<text x="208.3" y="194.1">JUNE</text>
<text x="214.2" y="194.1">2024</text>
<text x="269.9" y="194.1">V1.0</text>
</g>
<g font-size="1.8" fill="#a90000">
<text x="35.5" y="40.4">22</text>
<text x="35.5" y="37.8">23</text>
<text x="64.1" y="37.8">1</text>
<text x="64.1" y="40.4">2</text>
<text x="84.4" y="38.5">1</text>
<text x="84.4" y="41">3</text>
<text x="93.3" y="38.5">2</text>
<text x="93.3" y="41">4</text>
<text x="35.5" y="45.5">20</text>
<text x="35.5" y="42.9">21</text>
<text x="64.1" y="42.9">3</text>
<text x="64.1" y="45.5">4</text>
<text x="84.4" y="43.6">5</text>
<text x="84.4" y="46.1">7</text>
<text x="93.3" y="43.6">6</text>
<text x="93.3" y="46.1">8</text>
<text x="123.1" y="46.1">1</text>
<text x="147.2" y="42.9">3</text>
<text x="159.9" y="42.9">2</text>
<text x="35.5" y="53.1">17</text>
<text x="35.5" y="50.5">18</text>
<text x="35.5" y="48">19</text>
<text x="64.1" y="48">5</text>
<text x="64.1" y="50.5">6</text>
<text x="64.1" y="53.1">7</text>
<text x="83.8" y="51.2">11</text>
<text x="83.8" y="53.7">13</text>
<text x="84.4" y="48.6">9</text>
<text x="92.7" y="48.6">10</text>
<text x="92.7" y="51.2">12</text>
<text x="92.7" y="53.7">14</text>
<text x="123.1" y="53.7">2</text>
<text x="123.1" y="51.2">3</text>
<text x="154.1" y="50.2" transform="rotate(-90 154.1 50.2)">1</text>
<text x="35.5" y="58.2">15</text>
<text x="35.5" y="55.6">16</text>
<text x="64.1" y="55.6">8</text>
<text x="64.1" y="58.2">9</text>
<text x="83.8" y="56.3">15</text>
<text x="83.8" y="58.8">17</text>
<text x="92.7" y="56.3">16</text>
<text x="92.7" y="58.8">18</text>
<text x="123.1" y="56.3">4</text>
<text x="45.5" y="63.5" transform="rotate(-90 45.5 63.5)">14</text>
<text x="48" y="63.5" transform="rotate(-90 48 63.5)">13</text>
<text x="50.5" y="63.5" transform="rotate(-90 50.5 63.5)">12</text>
<text x="53.1" y="63.5" transform="rotate(-90 53.1 63.5)">11</text>
<text x="55.6" y="63.5" transform="rotate(-90 55.6 63.5)">10</text>
<text x="83.8" y="61.3">19</text>
<text x="92.7" y="61.3">20</text>
<text x="114.7" y="61" transform="rotate(-90 114.7 61)">6</text>
<text x="117.2" y="61" transform="rotate(-90 117.2 61)">5</text>
<text x="151.1" y="67.4">1</text>
<text x="156.1" y="67.4">2</text>
<text x="39.9" y="79.1">1</text>
<text x="39.9" y="81.7">2</text>
<text x="80" y="81.7">17</text>
<text x="80" y="79.1">18</text>
<text x="39.9" y="84.2">3</text>
<text x="39.9" y="86.7">4</text>
<text x="39.9" y="89.3">5</text>
<text x="80" y="89.3">14</text>
<text x="80" y="86.7">15</text>
<text x="80" y="84.2">16</text>
<text x="105.3" y="88">1</text>
<text x="121.2" y="88">1</text>
<text x="39.9" y="91.8">6</text>
<text x="39.9" y="94.4">7</text>
<text x="80" y="94.4">12</text>
<text x="80" y="91.8">13</text>
<text x="105.3" y="90.6">2</text>
<text x="105.3" y="93.1">3</text>
<text x="105.3" y="95.6">4</text>
<text x="121.2" y="90.6">2</text>
<text x="121.2" y="93.1">3</text>
<text x="121.2" y="95.6">4</text>
<text x="39.9" y="96.9">8</text>
<text x="39.9" y="99.4">9</text>
<text x="80" y="99.4">10</text>
<text x="80" y="96.9">11</text>
<text x="34.9" y="124.2">23</text>
<text x="63.4" y="124.2">1</text>
<text x="82.5" y="125.5">1</text>
<text x="91.4" y="125.5">2</text>
<text x="124.4" y="124.2">2</text>
<text x="124.4" y="121.7">3</text>
<text x="34.9" y="131.8">20</text>
<text x="34.9" y="129.3">21</text>
<text x="34.9" y="126.7">22</text>
<text x="63.4" y="126.7">2</text>
<text x="63.4" y="129.3">3</text>
<text x="63.4" y="131.8">4</text>
<text x="82.5" y="128">3</text>
<text x="82.5" y="130.6">5</text>
<text x="91.4" y="128">4</text>
<text x="91.4" y="130.6">6</text>
<text x="105.3" y="126.1">1</text>
<text x="105.3" y="128.7">2</text>
<text x="105.3" y="131.2">3</text>
<text x="124.4" y="126.7">1</text>
<text x="34.9" y="136.9">18</text>
<text x="34.9" y="134.4">19</text>
<text x="63.4" y="134.4">5</text>
<text x="63.4" y="136.9">6</text>
<text x="82.5" y="133.1">7</text>
<text x="82.5" y="135.6">9</text>
<text x="90.8" y="135.6">10</text>
<text x="91.4" y="133.1">8</text>
<text x="105.3" y="133.7">4</text>
<text x="105.3" y="136.3">5</text>
<text x="34.9" y="142">16</text>
<text x="34.9" y="139.4">17</text>
<text x="63.4" y="139.4">7</text>
<text x="63.4" y="142">8</text>
<text x="81.9" y="138.2">11</text>
<text x="81.9" y="140.7">13</text>
<text x="81.9" y="143.3">15</text>
<text x="90.8" y="138.2">12</text>
<text x="90.8" y="140.7">14</text>
<text x="90.8" y="143.3">16</text>
<text x="105.3" y="138.8">6</text>
<text x="105.3" y="141.4">7</text>
<text x="105.3" y="143.9">8</text>
<text x="128.8" y="143.9">1</text>
<text x="146" y="143.9">1</text>
<text x="182.8" y="142">7</text>
<text x="34.9" y="144.5">15</text>
<text x="44.8" y="149.9" transform="rotate(-90 44.8 149.9)">14</text>
<text x="47.4" y="149.9" transform="rotate(-90 47.4 149.9)">13</text>
<text x="49.9" y="149.9" transform="rotate(-90 49.9 149.9)">12</text>
<text x="52.5" y="149.9" transform="rotate(-90 52.5 149.9)">11</text>
<text x="55" y="149.9" transform="rotate(-90 55 149.9)">10</text>
<text x="63.4" y="144.5">9</text>
<text x="81.9" y="145.8">17</text>
<text x="81.9" y="148.3">19</text>
<text x="90.8" y="145.8">18</text>
<text x="90.8" y="148.3">20</text>
<text x="104.7" y="149">10</text>
<text x="105.3" y="146.4">9</text>
<text x="128.8" y="146.4">2</text>
<text x="128.8" y="149">3</text>
<text x="146" y="146.4">2</text>
<text x="146" y="149">3</text>
<text x="163.1" y="149.6">1</text>
<text x="163.1" y="147.1">2</text>
<text x="163.1" y="144.5">3</text>
<text x="168.8" y="144.5">1</text>
<text x="168.8" y="147.1">2</text>
<text x="168.8" y="149.6">3</text>
<text x="182.8" y="149.6">4</text>
<text x="182.8" y="147.1">5</text>
<text x="182.8" y="144.5">6</text>
<text x="214.9" y="149.3">2</text>
<text x="222.3" y="144.2" transform="rotate(-90 222.3 144.2)">3</text>
<text x="81.9" y="150.9">21</text>
<text x="90.8" y="150.9">22</text>
<text x="128.8" y="151.5">4</text>
<text x="146" y="151.5">4</text>
<text x="222.3" y="151.8" transform="rotate(-90 222.3 151.8)">1</text>
</g>
</svg>
